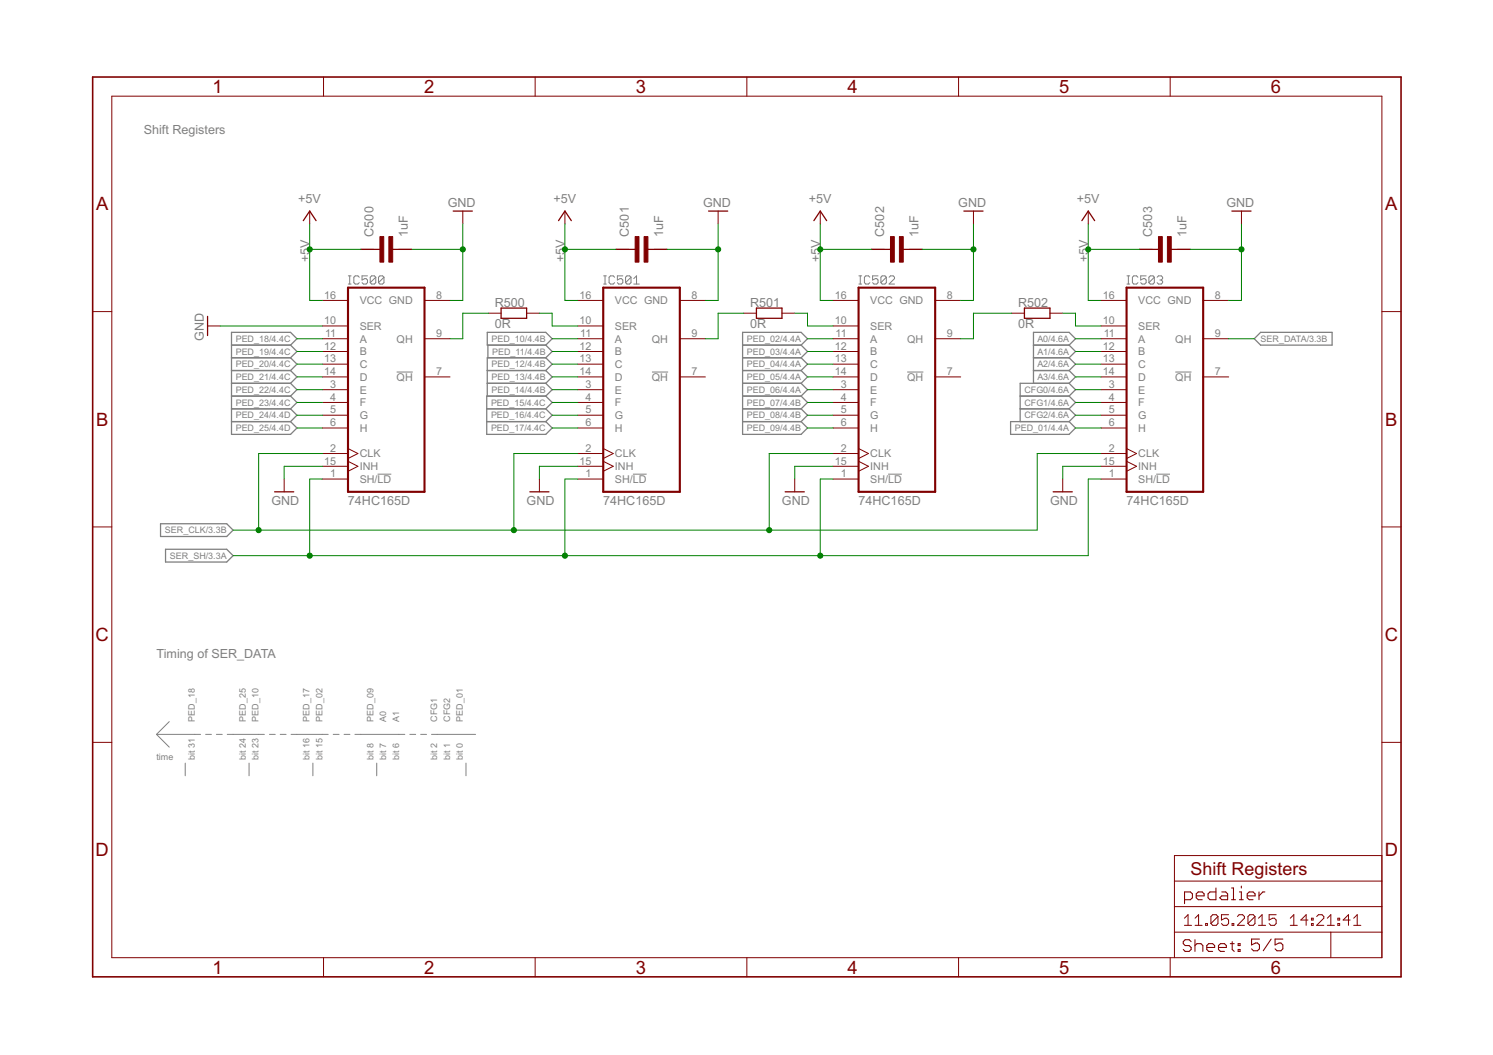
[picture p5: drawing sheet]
<svg xmlns="http://www.w3.org/2000/svg" width="297mm" height="210mm" viewBox="0 0 297 210" stroke-linecap="round" stroke-linejoin="round" font-family="sans-serif">
<g fill="none" stroke="#808080" stroke-width=".2">
<path d="M69.3 56.5h.5M69.3 54.9h.5M69.6 54.9v1.6M71.5 55.2l-.3-.3h-.5l-.3 .3v1l.3 .3h.5l.3-.3M73.1 54.9h-1.1v.8l.6-.3h.2l.3 .3v.5l-.3 .3h-.5l-.3-.3M74.8 55.2v1l-.3 .3h-.6l-.2-.3M74.8 55.2l-.3-.3h-.6l-.2 .3v1M74.8 55.2l-1.1 1M76.4 55.2v1l-.3 .3h-.5l-.3-.3M76.4 55.2l-.3-.3h-.5l-.3 .3v1M76.4 55.2l-1.1 1M120.1 56.5h.5"/>
<path d="M120.1 54.9h.5M120.4 54.9v1.6M122.3 55.2l-.3-.3h-.5l-.3 .3v1l.3 .3h.5l.3-.3M123.9 54.9h-1.1v.8l.6-.3h.2l.3 .3v.5l-.3 .3h-.5l-.3-.3M125.5 55.2v1l-.2 .3h-.6l-.2-.3M125.5 55.2l-.2-.3h-.6l-.2 .3v1M125.5 55.2l-1 1M126.1 56.5h1.1M126.1 55.4l.5-.5v1.6M170.9 56.5h.5M170.9 54.9h.5M171.2 54.9v1.6"/>
<path d="M173.1 55.2l-.3-.3h-.5l-.3 .3v1l.3 .3h.5l.3-.3M174.7 54.9h-1.1v.8l.6-.3h.2l.3 .3v.5l-.3 .3h-.5l-.3-.3M176.3 55.2v1l-.2 .3h-.6l-.2-.3M176.3 55.2l-.2-.3h-.6l-.2 .3v1M176.3 55.2l-1 1M176.9 55.2l.3-.3h.5l.3 .3v.2l-1.1 1.1h1.1M224.2 56.5h.6M224.2 54.9h.6M224.5 54.9v1.6M226.4 55.2l-.3-.3h-.5l-.3 .3v1l.3 .3h.5l.3-.3M228 54.9h-1.1v.8l.6-.3h.3l.2 .3v.5l-.2 .3h-.6l-.3-.3M229.7 55.2v1l-.3 .3h-.5l-.3-.3"/>
<path d="M229.7 55.2l-.3-.3h-.5l-.3 .3v1M229.7 55.2l-1.1 1M230.2 55.2l.3-.3h.5l.3 .3v.2l-.3 .3M230.8 55.7h.2M231 55.7l.3 .3v.2l-.3 .3h-.5l-.3-.3M78.9 74h3.2M129.7 74h3.2M180.5 74h3.2M233.8 74h3.2M75.1 94.3h2.8M125.9 94.3h2.8M176.7 94.3h2.7"/>
<path d="M230 94.3h2.8M31.1 146.1h8.8M31.1 146.1l2.6 2.6M33.7 143.6l-2.6 2.5M36.9 151.8v2.5M40.9 146.1h1.2M43.1 146.1h1.1M45.2 146.1h7.4M49.6 151.8v2.5M53.6 146.1h1.2M55.8 146.1h1.1M57.9 146.1h7.4"/>
<path d="M62.3 151.8v2.5M66.3 146.1h1.2M68.5 146.1h1.1M70.6 146.1h9.9M75 151.8v2.5M81.5 146.1h1.2M83.7 146.1h1.2M85.9 146.1h8.7M92.7 151.8v2.5"/>
</g>
<g fill="none" stroke="#808080" stroke-width=".25">
<path d="M46.1 68.7h11.7M46.1 78.8h11.7M46.1 76.3h11.7M46.1 73.7h11.7M46.1 71.2h11.7M57.8 68.7l1.3-1.3-1.3-1.3h-11.7v20.3h11.7l1.3-1.2-1.3-1.3M57.8 68.7l1.3 1.2-1.3 1.3M57.8 71.2l1.3 1.3-1.3 1.2M57.8 73.7l1.3 1.3-1.3 1.3M57.8 76.3l1.3 1.2-1.3 1.3M57.8 78.8l1.3 1.3-1.3 1.2M96.9 66.1h11.7l1.3 1.3-1.3 1.3h-11.7z"/>
<path d="M96.9 76.3h11.7M96.9 73.7h11.7M97.1 68.7v2.5M108.6 78.8h-11.8v7.6h11.8l1.3-1.2-1.3-1.3M108.6 71.2h-11.7v7.6M108.6 78.8l1.3 1.3-1.3 1.2M108.6 73.7l1.3 1.3-1.3 1.3M108.6 71.2l1.3 1.3-1.3 1.2M108.6 68.7l1.3 1.2-1.3 1.3M108.6 76.3l1.3 1.2-1.3 1.3M147.7 68.7h11.7M147.7 78.8h11.7"/>
<path d="M147.7 76.3h11.7M147.7 73.7h11.7M147.7 71.2h11.7M159.4 68.7l1.3-1.3-1.3-1.3h-11.7v20.3h11.7l1.3-1.2-1.3-1.3M159.4 78.8l1.3 1.3-1.3 1.2M159.4 76.3l1.3 1.2-1.3 1.3M159.4 73.7l1.3 1.3-1.3 1.3M159.4 71.2l1.3 1.3-1.3 1.2M159.4 68.7l1.3 1.2-1.3 1.3M203 78.8h9.7M205.6 68.7h7.1M205.6 73.7h7.1"/>
<path d="M205.6 71.2h7.1M212.7 68.7l1.3-1.3-1.3-1.3h-7.1v10.2M212.7 76.3h-9.7v7.6M212.7 78.8l1.3 1.3-1.3 1.2M212.7 76.3l1.3 1.2-1.3 1.3M212.7 73.7l1.3 1.3-1.3 1.3M212.7 71.2l1.3 1.3-1.3 1.2M212.7 68.7l1.3 1.2-1.3 1.3M249.5 67.4l1.3-1.3h14.2v2.6h-14.2zM46.1 83.9h11.7M46.1 81.3h11.7M57.8 81.3l1.3 1.3-1.3 1.3"/>
<path d="M96.8 83.9h11.8M96.8 81.3h11.8M108.6 81.3l1.3 1.3-1.3 1.3M147.7 83.9h11.7M147.7 81.3h11.7M159.4 81.3l1.3 1.3-1.3 1.3M201.1 83.9h11.6l1.3 1.3-1.3 1.2h-11.6zM203 81.3h9.7M212.7 81.3l1.3 1.3-1.3 1.3M31.9 104.2h13.2l1.3 1.3-1.3 1.2h-13.2zM32.9 109.3h12.2l1.3 1.3-1.3 1.2h-12.2z"/>
</g>
<g fill="none" stroke="#800000" stroke-width=".2">
<path d="M22.2 19.1h252.7v171.4h-252.7zM64.4 15.3v3.8M106.5 15.3v3.8M148.6 15.3v3.8M190.7 15.3v3.8M232.8 15.3v3.8M61.6 42v2.5M64.2 59.8h5M71.8 49.6h2.5M79.4 49.6h2.5M84.5 59.8h5M92.1 42v2.5"/>
<path d="M112.4 42v2.5M114.9 59.8h5.1M122.6 49.6h2.5M130.2 49.6h2.5M135.3 59.8h5M142.9 42v2.5M163.2 42v2.5M165.7 59.8h5.1M173.4 49.6h2.5M181 49.6h2.5M186.1 59.8h5M193.7 42v2.5"/>
<path d="M216.5 42v2.5M219.1 59.8h5M226.7 49.6h2.5M234.3 49.6h2.5M239.4 59.8h5.1M247 42v2.5M18.4 62h3.8M41.3 64.9h2.5M64.2 77.5h5M64.2 75h5M64.2 67.4h5M64.2 64.9h5"/>
<path d="M64.2 69.9h5M64.2 72.5h5M84.5 75h5M84.5 67.4h5M97.2 62.3h2.5M104.8 62.3h2.5M114.9 77.5h5.1M114.9 75h5.1M114.9 67.4h5.1M114.9 64.9h5.1M114.9 69.9h5.1M114.9 72.5h5.1"/>
<path d="M135.3 75h5M135.3 67.4h5M148 62.3h2.5M155.6 62.3h2.5M165.7 77.5h5.1M165.7 75h5.1M165.7 67.4h5.1M165.7 64.9h5.1M165.7 69.9h5.1M165.7 72.5h5.1M186.1 75h5M186.1 67.4h5"/>
<path d="M201.3 62.3h2.5M208.9 62.3h2.5M219.1 77.5h5M219.1 75h5M219.1 67.4h5M219.1 64.9h5M219.1 69.9h5M219.1 72.5h5M239.4 75h5.1M239.4 67.4h5.1M274.9 62h3.8M56.5 95.3v2.6"/>
<path d="M64.2 95.3h5M64.2 90.2h5M64.2 80.1h5M64.2 82.6h5M64.2 85.2h5M64.2 92.8h5M69.2 89.2l2 1-2 1M69.2 91.8l2 1-2 1M107.3 95.3v2.6M114.9 95.3h5.1M114.9 90.2h5.1M114.9 80.1h5.1"/>
<path d="M114.9 82.6h5.1M114.9 85.2h5.1M114.9 92.8h5.1M120 89.2l2 1-2 1M120 91.8l2 1-2 1M158.1 95.3v2.6M165.7 95.3h5.1M165.7 90.2h5.1M165.7 80.1h5.1M165.7 82.6h5.1M165.7 85.2h5.1M165.7 92.8h5.1"/>
<path d="M170.8 89.2l2 1-2 1M170.8 91.8l2 1-2 1M211.4 95.3v2.6M219.1 95.3h5M219.1 90.2h5M219.1 80.1h5M219.1 82.6h5M219.1 85.2h5M219.1 92.8h5M224.1 89.2l2 1-2 1M224.1 91.8l2 1-2 1M18.4 104.8h3.8"/>
<path d="M274.9 104.8h3.8M18.4 147.7h3.8M274.9 147.7h3.8M233.7 175.3h41.2M274.9 170.2h-41.2v20.3M64.4 190.5v3.9M106.5 190.5v3.9M148.6 190.5v3.9M190.7 190.5v3.9M232.8 190.5v3.9M233.7 185.5h41.2M233.7 180.4h41.2"/>
<path d="M235.6 182.7l.8-.7v2.1M235.6 184.1h1.5M237.8 184.1h1.4M237.8 182.7l.7-.7v2.1M239.9 183.7h.3v.4h-.3zM242.3 182.4v1.3l-.3 .4h-.7l-.4-.4M242.3 182.4l-.3-.4h-.7l-.4 .4v1.3M242.3 182.4l-1.4 1.3M244.4 182h-1.4v1l.7-.3h.4l.3 .3v.7l-.3 .4h-.7l-.4-.4M245.1 183.7h.4v.4h-.4zM246.2 182.4l.3-.4h.7l.4 .4v.3l-1.4 1.4h1.4M249.7 182.4v1.3l-.4 .4h-.7l-.3-.4"/>
<path d="M249.7 182.4l-.4-.4h-.7l-.3 .4v1.3M249.7 182.4l-1.4 1.3M250.4 184.1h1.4M250.4 182.7l.7-.7v2.1M253.9 182h-1.4v1l.7-.3h.4l.3 .3v.7l-.3 .4h-.8l-.3-.4M256.7 184.1h1.4M256.7 182.7l.7-.7v2.1M260.2 183h-1.4l1.1-1v2.1M260.9 183.7h.4v.4h-.4zM260.9 182.7h.4v.3h-.4zM262 182.4l.3-.4h.7l.4 .4v.3l-1.4 1.4h1.4M264.1 182.7l.7-.7v2.1"/>
<path d="M264.1 184.1h1.4M264.8 185.5v5M266.2 183.7h.3v.4h-.3zM266.2 182.7h.3v.3h-.3zM268.6 183h-1.4l1.1-1v2.1M269.3 184.1h1.4M269.3 182.7l.7-.7v2.1"/>
</g>
<g fill="none" stroke="#800000" stroke-width=".21">
<path d="M235.7 179h1.1l.4-.4v-.8l-.4-.3h-1.1v2.3M238 178.2h1.6v-.4l-.4-.3h-.8l-.4 .3v.8l.4 .4h.8M241.9 176.7v2.3h-1.2l-.4-.4v-.8l.4-.3h1.2M243.1 177.5h.8l.3 .3v1.2h-1.1l-.4-.4 .4-.4h1.1M245 179h.8M245 176.7h.4v2.3M246.6 177.5h.4v1.5M246.6 179h.8M247 176.3v.4M248.1 178.2h1.6v-.4l-.4-.3h-.8l-.4 .3v.8l.4 .4h.8M250.5 177.5v1.5M251.7 177.5h-.5l-.7 .7"/>
<path d="M237 187.3l-.4-.3h-.8l-.4 .3v.4l.4 .4h.8l.4 .4v.4l-.4 .4h-.8l-.4-.4M237.7 187v2.3M237.7 188.1l.4-.4h.8l.4 .4v1.2M240.1 188.5h1.6v-.4l-.4-.4h-.8l-.4 .4v.8l.4 .4h.8M242.4 188.5h1.6v-.4l-.4-.4h-.8l-.4 .4v.8l.4 .4h.8M244.8 187.7h.8M245.2 187.3v1.6l.4 .4M246.3 187.7h.4v.4h-.4zM246.3 188.9h.4v.4h-.4zM250.6 186.8h-1.6v1.2l.8-.4h.4l.4 .4v.8l-.4 .4h-.8l-.4-.4M252.9 186.8l-1.6 2.4M255.2 186.8h-1.5v1.2l.8-.4h.3l.4 .4v.8l-.4 .4h-.7l-.4-.4"/>
</g>
<path d="M18.4 15.3h260.3v179.1h-260.3z" fill="none" stroke="#800000" stroke-width=".32"/>
<path d="M69.2 57.2h15.3v40.7h-15.3zM120 57.2h15.3v40.7h-15.3zM170.8 57.2h15.3v40.7h-15.3zM224.1 57.2h15.3v40.7h-15.3z" fill="none" stroke="#800000" stroke-width=".42"/>
<g fill="#800000" stroke="#800000" stroke-width=".2">
<path d="M75.6 47.1h.7v5.1h-.7z"/>
<path d="M77.4 47.1h.7v5.1h-.7z"/>
<path d="M126.4 47.1h.7v5.1h-.7z"/>
<path d="M128.1 47.1h.8v5.1h-.8z"/>
<path d="M177.2 47.1h.7v5.1h-.7z"/>
<path d="M178.9 47.1h.8v5.1h-.8z"/>
<path d="M230.5 47.1h.7v5.1h-.7z"/>
<path d="M232.3 47.1h.7v5.1h-.7z"/>
</g>
<g fill="none" stroke="#800000" stroke-width=".25">
<path d="M60.3 43.9l1.3-1.9 1.3 1.9M71.8 49.6h4M77.9 49.6h4M90.2 42h3.8M111.1 43.9l1.3-1.9 1.3 1.9M122.6 49.6h4M128.7 49.6h4M141 42h3.8M161.9 43.9l1.3-1.9 1.3 1.9M173.4 49.6h4M179.5 49.6h4M191.8 42h3.8"/>
<path d="M215.2 43.9l1.3-1.9 1.3 1.9M226.7 49.6h4M232.8 49.6h4M245.1 42h3.8M41.3 62.9v3.9M99.7 61.3h5.1v2h-5.1zM150.5 61.3h5.1v2h-5.1zM203.8 61.3h5.1v2h-5.1zM54.6 97.9h3.8M105.4 97.9h3.8M156.2 97.9h3.8M209.5 97.9h3.8"/>
</g>
<g fill="none" stroke="#008000" stroke-width=".2">
<path d="M61.6 44.5v15.3h2.6M61.6 49.6h10.2M81.9 49.6h10.2M92.1 44.5v15.3h-2.6M112.4 44.5v15.3h2.5M112.4 49.6h10.2M132.7 49.6h10.2M142.9 44.5v15.3h-2.6M163.2 44.5v15.3h2.5M163.2 49.6h10.2M183.5 49.6h10.2M193.7 44.5v15.3h-2.6"/>
<path d="M216.5 44.5v15.3h2.6M216.5 49.6h10.2M236.8 49.6h10.2M247 44.5v15.3h-2.5M43.8 64.9h20.4M59.1 67.4h5.1M59.1 77.5h5.1M59.1 75h5.1M59.1 72.5h5.1M59.1 69.9h5.1M97.2 62.3h-5.1v5.1h-2.6M107.3 62.3h2.6v2.6h5"/>
<path d="M109.9 67.4h5M109.9 77.5h5M109.9 75h5M109.9 72.5h5M109.9 69.9h5M148 62.3h-5.1v5.1h-2.6M158.1 62.3h2.6v2.6h5M160.7 67.4h5M160.7 77.5h5M160.7 75h5M160.7 72.5h5M160.7 69.9h5"/>
<path d="M201.3 62.3h-7.6v5.1h-2.6M211.4 62.3h2.6v2.6h5.1M214 67.4h5.1M214 77.5h5.1M214 75h5.1M214 72.5h5.1M214 69.9h5.1M244.5 67.4h5M59.1 85.2h5.1M59.1 82.6h5.1M59.1 80.1h5.1M64.2 92.8h-7.7v2.5"/>
<path d="M64.2 95.3h-2.6v15.3M64.2 90.2h-12.7v15.3M109.9 85.2h5M109.9 82.6h5M109.9 80.1h5M114.9 92.8h-7.6v2.5M114.9 95.3h-2.5v15.3M114.9 90.2h-12.7v15.3M160.7 85.2h5M160.7 82.6h5M160.7 80.1h5M165.7 92.8h-7.6v2.5"/>
<path d="M165.7 95.3h-2.5v15.3M165.7 90.2h-12.7v15.3M214 85.2h5.1M214 82.6h5.1M214 80.1h5.1M219.1 92.8h-7.7v2.5M219.1 95.3h-2.6v15.3h-170.1M219.1 90.2h-12.7v15.3h-160"/>
</g>
<g fill="#008000" stroke="#008000" stroke-width=".2">
<circle cx="92.1" cy="49.6" r=".51"/>
<circle cx="142.9" cy="49.6" r=".51"/>
<circle cx="193.7" cy="49.6" r=".51"/>
<circle cx="247" cy="49.6" r=".51"/>
<circle cx="61.6" cy="49.6" r=".51"/>
<circle cx="112.4" cy="49.6" r=".51"/>
<circle cx="163.2" cy="49.6" r=".51"/>
<circle cx="216.5" cy="49.6" r=".51"/>
<circle cx="51.5" cy="105.5" r=".51"/>
<circle cx="102.2" cy="105.5" r=".51"/>
<circle cx="153" cy="105.5" r=".51"/>
<circle cx="61.6" cy="110.6" r=".51"/>
<circle cx="112.4" cy="110.6" r=".51"/>
<circle cx="163.2" cy="110.6" r=".51"/>
</g>
<g font-size="4.1" fill="#800000">
<text x="42.3" y="18.5">1</text>
<text x="84.4" y="18.5">2</text>
<text x="126.5" y="18.5">3</text>
<text x="168.6" y="18.5">4</text>
<text x="210.7" y="18.5">5</text>
<text x="252.9" y="18.5">6</text>
<text x="19.1" y="41.9">A</text>
<text x="275.6" y="41.9">A</text>
<text x="19.1" y="84.7">B</text>
<text x="275.6" y="84.7">B</text>
<text x="19" y="127.6">C</text>
<text x="275.5" y="127.6">C</text>
<text x="19" y="170.4">D</text>
<text x="275.5" y="170.4">D</text>
<text x="42.3" y="193.7">1</text>
<text x="84.4" y="193.7">2</text>
<text x="126.5" y="193.7">3</text>
<text x="168.6" y="193.7">4</text>
<text x="210.7" y="193.7">5</text>
<text x="252.9" y="193.7">6</text>
</g>
<text font-size="4" fill="#800000" x="236.8" y="174">Shift Registers</text>
<g font-size="2.8" fill="#808080">
<text x="28.6" y="26.8">Shift Registers</text>
<text x="59.3" y="40.3">+5V</text>
<text x="89.1" y="41.2">GND</text>
<text x="110.1" y="40.3">+5V</text>
<text x="139.9" y="41.2">GND</text>
<text x="160.9" y="40.3">+5V</text>
<text x="190.7" y="41.2">GND</text>
<text x="214.3" y="40.3">+5V</text>
<text x="244" y="41.2">GND</text>
<text x="74.3" y="47.1" transform="rotate(-90 74.3 47.1)">C500</text>
<text x="81.2" y="47.1" transform="rotate(-90 81.2 47.1)">1uF</text>
<text x="125.1" y="47.1" transform="rotate(-90 125.1 47.1)">C501</text>
<text x="132" y="47.1" transform="rotate(-90 132 47.1)">1uF</text>
<text x="175.9" y="47.1" transform="rotate(-90 175.9 47.1)">C502</text>
<text x="182.7" y="47.1" transform="rotate(-90 182.7 47.1)">1uF</text>
<text x="229.2" y="47.1" transform="rotate(-90 229.2 47.1)">C503</text>
<text x="236.1" y="47.1" transform="rotate(-90 236.1 47.1)">1uF</text>
<text x="61.6" y="52.1" transform="rotate(-90 61.6 52.1)">+5V</text>
<text x="112.4" y="52.1" transform="rotate(-90 112.4 52.1)">+5</text>
<text x="112.4" y="49.3" transform="rotate(-90 112.4 49.3)">V</text>
<text x="163.2" y="52.1" transform="rotate(-90 163.2 52.1)">+5V</text>
<text x="216.5" y="52.1" transform="rotate(-90 216.5 52.1)">+5</text>
<text x="216.5" y="49.3" transform="rotate(-90 216.5 49.3)">V</text>
<text x="98.4" y="65.4">0R</text>
<text x="98.4" y="61">R500</text>
<text x="149.2" y="65.4">0R</text>
<text x="149.2" y="61">R501</text>
<text x="202.6" y="65.4">0R</text>
<text x="202.6" y="61">R502</text>
<text x="40.5" y="67.9" transform="rotate(-90 40.5 67.9)">GND</text>
<text x="54" y="100.4">GND</text>
<text x="69.2" y="100.4">74HC165D</text>
<text x="104.8" y="100.4">GND</text>
<text x="120" y="100.4">74HC165D</text>
<text x="155.6" y="100.4">GND</text>
<text x="170.8" y="100.4">74HC165D</text>
<text x="208.9" y="100.4">GND</text>
<text x="224.1" y="100.4">74HC165D</text>
<text x="31.1" y="130.9">Timing of SER_DATA</text>
</g>
<g font-size="2.4" fill="#808080">
<text x="64.5" y="59.4">16</text>
<text x="86.8" y="59.4">8</text>
<text x="115.3" y="59.4">16</text>
<text x="137.6" y="59.4">8</text>
<text x="166.1" y="59.4">16</text>
<text x="188.4" y="59.4">8</text>
<text x="219.4" y="59.4">16</text>
<text x="241.7" y="59.4">8</text>
<text x="64.5" y="64.5">10</text>
<text x="71.6" y="65.6">SER</text>
<text x="71.6" y="60.5">VCC GND</text>
<text x="115.3" y="64.5">10</text>
<text x="122.4" y="65.6">SER</text>
<text x="122.4" y="60.5">VCC GND</text>
<text x="166.1" y="64.5">10</text>
<text x="173.1" y="65.6">SER</text>
<text x="173.1" y="60.5">VCC GND</text>
<text x="219.4" y="64.5">10</text>
<text x="226.5" y="65.6">SER</text>
<text x="226.5" y="60.5">VCC GND</text>
<text x="64.5" y="69.6">12</text>
<text x="64.7" y="67">11</text>
<text x="71.6" y="68.1">A</text>
<text x="71.6" y="70.7">B</text>
<text x="78.9" y="68.1">QH</text>
<text x="86.8" y="67">9</text>
<text x="115.3" y="69.6">12</text>
<text x="115.5" y="67">11</text>
<text x="122.4" y="68.1">A</text>
<text x="122.4" y="70.7">B</text>
<text x="129.7" y="68.1">QH</text>
<text x="137.6" y="67">9</text>
<text x="166.1" y="69.6">12</text>
<text x="166.3" y="67">11</text>
<text x="173.1" y="68.1">A</text>
<text x="173.1" y="70.7">B</text>
<text x="180.5" y="68.1">QH</text>
<text x="188.4" y="67">9</text>
<text x="219.4" y="69.6">12</text>
<text x="219.6" y="67">11</text>
<text x="226.5" y="68.1">A</text>
<text x="226.5" y="70.7">B</text>
<text x="233.8" y="68.1">QH</text>
<text x="241.7" y="67">9</text>
<text x="64.5" y="72.1">13</text>
<text x="64.5" y="74.6">14</text>
<text x="65.7" y="77.2">3</text>
<text x="71.6" y="73.2">C</text>
<text x="71.6" y="75.8">D</text>
<text x="78.9" y="75.8">QH</text>
<text x="86.8" y="74.6">7</text>
<text x="115.3" y="72.1">13</text>
<text x="115.3" y="74.6">14</text>
<text x="116.5" y="77.2">3</text>
<text x="122.4" y="73.2">C</text>
<text x="122.4" y="75.8">D</text>
<text x="129.7" y="75.8">QH</text>
<text x="137.6" y="74.6">7</text>
<text x="166.1" y="72.1">13</text>
<text x="166.1" y="74.6">14</text>
<text x="167.3" y="77.2">3</text>
<text x="173.1" y="73.2">C</text>
<text x="173.1" y="75.8">D</text>
<text x="180.5" y="75.8">QH</text>
<text x="188.4" y="74.6">7</text>
<text x="219.4" y="72.1">13</text>
<text x="219.4" y="74.6">14</text>
<text x="220.6" y="77.2">3</text>
<text x="226.5" y="73.2">C</text>
<text x="226.5" y="75.8">D</text>
<text x="233.8" y="75.8">QH</text>
<text x="241.7" y="74.6">7</text>
<text x="65.7" y="79.7">4</text>
<text x="65.7" y="82.3">5</text>
<text x="71.6" y="78.3">E</text>
<text x="71.6" y="80.8">F</text>
<text x="71.6" y="83.4">G</text>
<text x="116.5" y="79.7">4</text>
<text x="116.5" y="82.3">5</text>
<text x="122.4" y="78.3">E</text>
<text x="122.4" y="80.8">F</text>
<text x="122.4" y="83.4">G</text>
<text x="167.3" y="79.7">4</text>
<text x="167.3" y="82.3">5</text>
<text x="173.1" y="78.3">E</text>
<text x="173.1" y="80.8">F</text>
<text x="173.1" y="83.4">G</text>
<text x="220.6" y="79.7">4</text>
<text x="220.6" y="82.3">5</text>
<text x="226.5" y="78.3">E</text>
<text x="226.5" y="80.8">F</text>
<text x="226.5" y="83.4">G</text>
<text x="65.7" y="89.9">2</text>
<text x="65.7" y="84.8">6</text>
<text x="71.6" y="85.9">H</text>
<text x="116.5" y="89.9">2</text>
<text x="116.5" y="84.8">6</text>
<text x="122.4" y="85.9">H</text>
<text x="167.3" y="89.9">2</text>
<text x="167.3" y="84.8">6</text>
<text x="173.1" y="85.9">H</text>
<text x="220.6" y="89.9">2</text>
<text x="220.6" y="84.8">6</text>
<text x="226.5" y="85.9">H</text>
<text x="64.5" y="92.4">15</text>
<text x="65.7" y="95">1</text>
<text x="71.6" y="91">CLK</text>
<text x="71.6" y="93.5">INH</text>
<text x="115.3" y="92.4">15</text>
<text x="116.5" y="95">1</text>
<text x="122.4" y="91">CLK</text>
<text x="122.4" y="93.5">INH</text>
<text x="166.1" y="92.4">15</text>
<text x="167.3" y="95">1</text>
<text x="173.1" y="91">CLK</text>
<text x="173.1" y="93.5">INH</text>
<text x="219.4" y="92.4">15</text>
<text x="220.6" y="95">1</text>
<text x="226.5" y="91">CLK</text>
<text x="226.5" y="93.5">INH</text>
<text x="71.6" y="96.1">SH/LD</text>
<text x="122.4" y="96.1">SH/LD</text>
<text x="173.1" y="96.1">SH/LD</text>
<text x="226.5" y="96.1">SH/LD</text>
</g>
<g font-size="2" fill="#808080">
<text x="46.9" y="68">PED_18/4.4C</text>
<text x="46.9" y="70.6">PED_19/4.4C</text>
<text x="97.8" y="68">PED_10/4.4B</text>
<text x="97.9" y="70.6">PED_11/4.4B</text>
<text x="148.6" y="70.6">PED_03/4.4A</text>
<text x="148.6" y="68">PED_02/4.4A</text>
<text x="206.4" y="70.6">A1/4.6A</text>
<text x="206.4" y="68">A0/4.6A</text>
<text x="250.8" y="68">SER_DATA/3.3B</text>
<text x="46.9" y="73.1">PED_20/4.4C</text>
<text x="46.9" y="75.6">PED_21/4.4C</text>
<text x="97.8" y="75.6">PED_13/4.4B</text>
<text x="97.8" y="73.1">PED_12/4.4B</text>
<text x="148.6" y="75.6">PED_05/4.4A</text>
<text x="148.6" y="73.1">PED_04/4.4A</text>
<text x="206.4" y="75.6">A3/4.6A</text>
<text x="206.4" y="73.1">A2/4.6A</text>
<text x="46.9" y="83.3">PED_24/4.4D</text>
<text x="46.9" y="78.2">PED_22/4.4C</text>
<text x="46.9" y="80.7">PED_23/4.4C</text>
<text x="97.7" y="83.3">PED_16/4.4C</text>
<text x="97.7" y="80.7">PED_15/4.4C</text>
<text x="97.8" y="78.2">PED_14/4.4B</text>
<text x="148.6" y="83.3">PED_08/4.4B</text>
<text x="148.6" y="80.7">PED_07/4.4B</text>
<text x="148.6" y="78.2">PED_06/4.4A</text>
<text x="203.8" y="83.3">CFG2/4.6A</text>
<text x="203.8" y="80.7">CFG1/4.6A</text>
<text x="203.8" y="78.2">CFG0/4.6A</text>
<text x="46.9" y="85.8">PED_25/4.4D</text>
<text x="97.7" y="85.8">PED_17/4.4C</text>
<text x="148.6" y="85.8">PED_09/4.4B</text>
<text x="201.9" y="85.8">PED_01/4.4A</text>
<text x="32.8" y="106.1">SER_CLK/3.3B</text>
<text x="33.8" y="111.2">SER_SH/3.3A</text>
<text x="38.8" y="143.6" transform="rotate(-90 38.8 143.6)">PED_18</text>
<text x="48.9" y="143.6" transform="rotate(-90 48.9 143.6)">PED_25</text>
<text x="51.5" y="143.6" transform="rotate(-90 51.5 143.6)">PED_10</text>
<text x="61.6" y="143.6" transform="rotate(-90 61.6 143.6)">PED_17</text>
<text x="64.1" y="143.6" transform="rotate(-90 64.1 143.6)">PED_02</text>
<text x="74.3" y="143.6" transform="rotate(-90 74.3 143.6)">PED_09</text>
<text x="76.8" y="143.6" transform="rotate(-90 76.8 143.6)">A0</text>
<text x="79.4" y="143.6" transform="rotate(-90 79.4 143.6)">A1</text>
<text x="87" y="143.6" transform="rotate(-90 87 143.6)">CFG1</text>
<text x="89.5" y="143.6" transform="rotate(-90 89.5 143.6)">CFG2</text>
<text x="92.1" y="143.6" transform="rotate(-90 92.1 143.6)">PED_01</text>
<text x="31.1" y="151.2">time</text>
<text x="38.8" y="151.2" transform="rotate(-90 38.8 151.2)">bit 31</text>
<text x="48.9" y="151.2" transform="rotate(-90 48.9 151.2)">bit 24</text>
<text x="51.5" y="151.2" transform="rotate(-90 51.5 151.2)">bit 23</text>
<text x="61.6" y="151.2" transform="rotate(-90 61.6 151.2)">bit 16</text>
<text x="64.1" y="151.2" transform="rotate(-90 64.1 151.2)">bit 15</text>
<text x="74.3" y="151.2" transform="rotate(-90 74.3 151.2)">bit 8</text>
<text x="76.8" y="151.2" transform="rotate(-90 76.8 151.2)">bit 7</text>
<text x="79.4" y="151.2" transform="rotate(-90 79.4 151.2)">bit 6</text>
<text x="87" y="151.2" transform="rotate(-90 87 151.2)">bit 2</text>
<text x="89.5" y="151.2" transform="rotate(-90 89.5 151.2)">bit 1</text>
<text x="92.1" y="151.2" transform="rotate(-90 92.1 151.2)">bit 0</text>
</g>
</svg>
